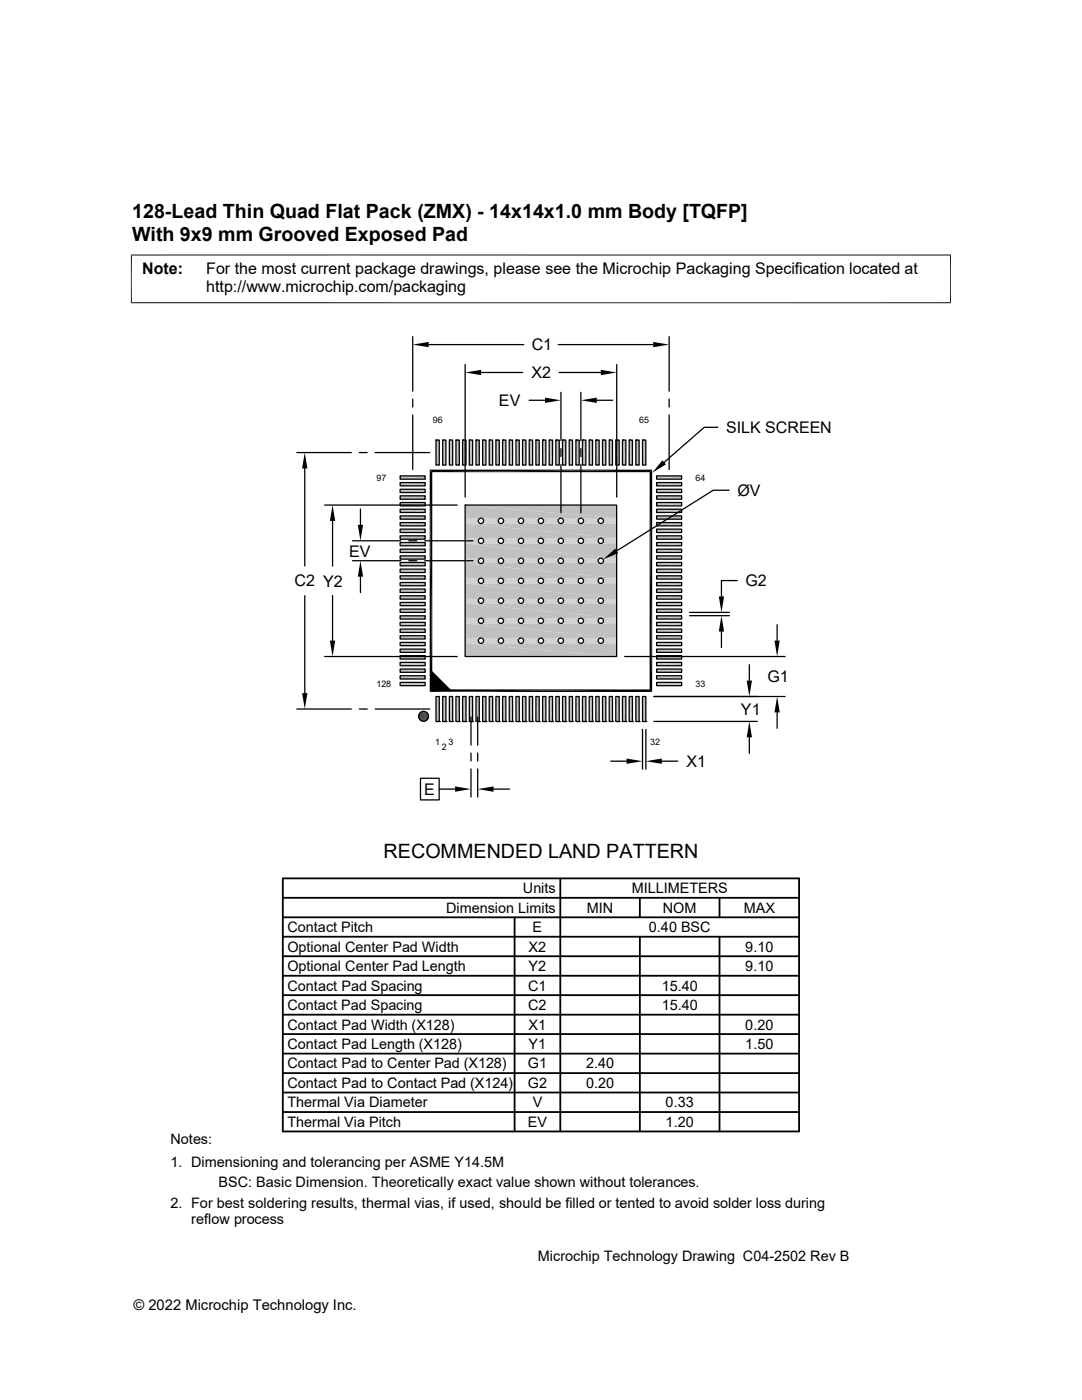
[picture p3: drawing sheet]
<svg xmlns="http://www.w3.org/2000/svg" width="216mm" height="279mm" viewBox="0 0 216 279" stroke-linecap="round" stroke-linejoin="round" font-family="sans-serif">
<g fill="#c0c0c0">
<path d="M92.8 100.8l30.2 2.6h-30.2z"/>
<path d="M92.8 100.8h30.2v2.6z"/>
</g>
<g fill="none" stroke="#c0c0c0" stroke-width=".2">
<path d="M92.8 103.4h3.1M92.8 103.5h2.8M92.8 103.6h2.8M92.8 103.7h2.7M92.8 103.8h2.7M92.8 103.9h2.6M92.8 104h2.6M92.8 104.1h2.7M92.8 104.2h2.7M92.8 104.3h2.8M92.8 104.4h2.8M92.8 104.4h2.9"/>
<path d="M92.8 104.5h3M92.8 104.5h3.1M95.8 103.4l-3 .1M96 104.5h3.9M96 103.4h3.9M96.1 103.4h3.7M96.1 104.5h3.7M96.2 104.4h3.5M96.3 104.4h3.3M96.3 103.5h3.3M96.4 104.3h3.1M96.4 103.6h3.1"/>
<path d="M96.4 103.7h3.1M96.4 104.2h3.1M96.5 104.1h2.9M96.5 103.8h2.9M96.5 104h2.9M96.5 103.9h2.9M100 104.5h3.9M100 103.4h3.9M100.1 103.4h3.7M100.1 104.5h3.7M100.2 104.4h3.5M100.3 104.4h3.3"/>
<path d="M100.3 103.5h3.3M100.4 103.6h3.1M100.4 104.3h3.1M100.4 104.2h3.1M100.4 103.7h3.1M100.5 104.1h2.9M100.5 103.8h2.9M100.5 103.9h2.9M100.5 104h2.9M104 104.5h3.9M104 103.4h3.9M104.1 103.4h3.7"/>
<path d="M104.1 104.5h3.7M104.2 104.4h3.5M104.3 104.4h3.3M104.3 103.5h3.3M104.4 103.6h3.1M104.4 104.3h3.1M104.4 104.2h3.1M104.4 103.7h3.1M104.5 104.1h2.9M104.5 103.8h2.9M104.5 104h2.9M104.5 103.9h2.9"/>
<path d="M108 104.5h3.9M108 103.4h3.9M108.1 103.4h3.7M108.1 104.5h3.7M108.2 104.4h3.5M108.3 104.4h3.3M108.3 103.5h3.3M108.3 103.6h3.2M108.3 104.3h3.2M108.4 104.2h3M108.4 103.7h3M108.4 104.1h3"/>
<path d="M108.4 103.8h3M108.5 104h2.9M108.5 103.9h2.9M112 103.4h3.8M112 104.5h3.8M112.1 104.5h3.7M112.1 103.4h3.7M112.2 104.4h3.5M112.2 103.5h3.4M112.2 104.4h3.4M112.3 104.3h3.2M112.3 103.6h3.2"/>
<path d="M112.4 104.2h3M112.4 103.7h3M112.4 104.1h3M112.4 103.8h3M112.5 103.9h2.9M112.5 104h2.9M116 103.4h3.8M116 104.5h3.8M116.1 104.5h3.6M116.1 103.4h3.6M116.1 104.4h3.6M116.2 103.5h3.4"/>
<path d="M116.2 104.4h3.4M116.3 104.3h3.2M116.3 103.6h3.2M116.4 104.2h3M116.4 103.7h3M116.4 104.1h3M116.4 103.8h3M116.4 104h3M116.4 103.9h3M120 103.4h3M120 104.5h3M120.1 104.4h2.9"/>
<path d="M120.2 103.5h2.8M120.2 104.4h2.8M120.3 104.3h2.7M120.3 103.6h2.7M120.4 104.2h2.6M120.4 103.7h2.6M120.4 104.1h2.6M120.4 103.8h2.6M120.4 103.9h2.6M120.4 104h2.6"/>
</g>
<g fill="#c0c0c0">
<path d="M92.8 104.5l30.2 2.9h-30.2z"/>
<path d="M92.8 104.5h30.2v2.9z"/>
</g>
<g fill="none" stroke="#c0c0c0" stroke-width=".2">
<path d="M92.8 107.5h2.9M92.8 107.5h2.8M92.8 107.6h2.8M92.8 107.7h2.7M92.8 107.8h2.7M92.8 107.9h2.6M92.8 108h2.6M92.8 108.1h2.7M92.8 108.2h2.7M92.8 108.3h2.8M92.8 108.4h2.9M92.8 108.4l3.1 .1"/>
<path d="M95.9 107.4h-3.1M96 108.5h3.9M96 107.4h3.9M96.2 108.4h3.5M96.2 107.5h3.5M96.3 108.3h3.3M96.3 107.5h3.3M96.4 108.3h3.1M96.4 107.6h3.1M96.4 107.7h3.1M96.4 108.2h3.1M96.5 108.1h2.9"/>
<path d="M96.5 107.8h2.9M96.5 108h2.9M96.5 107.9h2.9M100 108.5h3.9M100 107.4h3.9M100.2 108.4h3.5M100.2 107.5h3.5M100.3 108.3h3.3M100.3 107.5h3.3M100.4 107.6h3.1M100.4 108.3h3.1M100.4 108.2h3.1"/>
<path d="M100.4 107.7h3.1M100.5 108.1h2.9M100.5 107.8h2.9M100.5 107.9h2.9M100.5 108h2.9M104 108.5h3.9M104 107.4h3.9M104.2 108.4h3.5M104.2 107.5h3.5M104.3 108.3h3.3M104.3 107.5h3.3M104.4 107.6h3.1"/>
<path d="M104.4 108.3h3.1M104.4 108.2h3.1M104.4 107.7h3.1M104.5 108.1h2.9M104.5 107.8h2.9M104.5 108h2.9M104.5 107.9h2.9M108 108.5h3.9M108 107.4h3.9M108.2 108.4h3.5M108.2 107.5h3.5M108.3 108.3h3.3"/>
<path d="M108.3 107.5h3.3M108.3 107.6h3.2M108.3 108.3h3.2M108.4 108.2h3M108.4 107.7h3M108.4 108.1h3M108.4 107.8h3M108.5 108h2.9M108.5 107.9h2.9M112 107.4h3.8M112 108.5h3.8M112.2 108.4h3.5"/>
<path d="M112.2 107.5h3.5M112.2 107.5h3.4M112.2 108.3h3.4M112.3 108.3h3.2M112.3 107.6h3.2M112.4 108.2h3M112.4 107.7h3M112.4 108.1h3M112.4 107.8h3M112.5 107.9h2.9M112.5 108h2.9M116 107.4h3.8"/>
<path d="M116 108.5h3.8M116.1 108.4h3.6M116.1 107.5h3.6M116.2 107.5h3.4M116.2 108.3h3.4M116.3 108.3h3.2M116.3 107.6h3.2M116.4 108.2h3M116.4 107.7h3M116.4 108.1h3M116.4 107.8h3M116.4 108h3"/>
<path d="M116.4 107.9h3M120 107.4h3M120 108.5h3M120.1 108.4h2.9M120.1 107.5h2.9M120.2 107.5h2.8M120.2 108.3h2.8M120.3 108.3h2.7M120.3 107.6h2.7M120.4 108.2h2.6M120.4 107.7h2.6M120.4 108.1h2.6"/>
<path d="M120.4 107.8h2.6M120.4 107.9h2.6M120.4 108h2.6"/>
</g>
<g fill="#c0c0c0">
<path d="M92.8 108.5l30.2 2.9h-30.2z"/>
<path d="M92.8 108.5h30.2v2.9z"/>
</g>
<g fill="none" stroke="#c0c0c0" stroke-width=".2">
<path d="M92.8 111.5h2.9M92.8 111.5h2.8M92.8 111.6h2.8M92.8 111.7h2.7M92.8 111.8h2.7M92.8 111.9h2.6M92.8 112h2.6M92.8 112.1h2.7M92.8 112.2h2.7M92.8 112.2h2.8M92.8 112.3h2.8M92.8 112.4h2.9"/>
<path d="M92.8 112.4l3.1 .1M95.9 111.4h-3.1M96 112.5h3.9M96 111.4h3.9M96.2 112.4h3.5M96.2 111.5h3.5M96.3 112.3h3.3M96.3 111.5h3.3M96.4 112.2h3.1M96.4 111.6h3.1M96.4 111.7h3.1M96.5 112.1h2.9"/>
<path d="M96.5 111.8h2.9M96.5 112h2.9M96.5 111.9h2.9M100 112.5h3.9M100 111.4h3.9M100.2 112.4h3.5M100.2 111.5h3.5M100.3 112.3h3.3M100.3 111.5h3.3M100.4 111.6h3.1M100.4 112.2h3.1M100.4 111.7h3.1"/>
<path d="M100.5 112.1h2.9M100.5 111.8h2.9M100.5 111.9h2.9M100.5 112h2.9M104 112.5h3.9M104 111.4h3.9M104.2 112.4h3.5M104.2 111.5h3.5M104.3 112.3h3.3M104.3 111.5h3.3M104.4 111.6h3.1M104.4 112.2h3.1"/>
<path d="M104.4 111.7h3.1M104.5 112.1h2.9M104.5 111.8h2.9M104.5 112h2.9M104.5 111.9h2.9M108 112.5h3.9M108 111.4h3.9M108.2 112.4h3.5M108.2 111.5h3.5M108.3 112.3h3.3M108.3 111.5h3.3M108.3 111.6h3.2"/>
<path d="M108.3 112.2h3.2M108.4 112.2h3M108.4 111.7h3M108.4 112.1h3M108.4 111.8h3M108.5 112h2.9M108.5 111.9h2.9M112 111.4h3.8M112 112.5h3.8M112.2 112.4h3.5M112.2 111.5h3.5M112.2 111.5h3.4"/>
<path d="M112.2 112.3h3.4M112.3 112.2h3.2M112.3 111.6h3.2M112.4 112.2h3M112.4 111.7h3M112.4 112.1h3M112.4 111.8h3M112.5 111.9h2.9M112.5 112h2.9M116 111.4h3.8M116 112.5h3.8M116.1 112.4h3.6"/>
<path d="M116.1 111.5h3.6M116.2 111.5h3.4M116.2 112.3h3.4M116.3 112.2h3.2M116.3 111.6h3.2M116.4 112.2h3M116.4 111.7h3M116.4 112.1h3M116.4 111.8h3M116.4 112h3M116.4 111.9h3M120 111.4h3"/>
<path d="M120 112.5h3M120.1 112.4h2.9M120.1 111.5h2.9M120.2 111.5h2.8M120.2 112.3h2.8M120.3 112.2h2.7M120.3 111.6h2.7M120.4 112.2h2.6M120.4 111.7h2.6M120.4 112.1h2.6M120.4 111.8h2.6M120.4 111.9h2.6"/>
<path d="M120.4 112h2.6"/>
</g>
<g fill="#c0c0c0">
<path d="M92.8 112.5l30.2 2.9h-30.2z"/>
<path d="M92.8 112.5h30.2v2.9z"/>
</g>
<g fill="none" stroke="#c0c0c0" stroke-width=".2">
<path d="M92.8 115.4h2.9M92.8 115.5h2.8M92.8 115.6h2.8M92.8 115.7h2.7M92.8 115.8h2.7M92.8 115.9h2.6M92.8 116h2.6M92.8 116.1h2.7M92.8 116.2h2.7M92.8 116.2h2.8M92.8 116.3h2.8M92.8 116.4h2.9"/>
<path d="M92.8 116.4h3.1M95.9 115.4h-3.1M96 116.4h3.9M96 115.4h3.9M96.2 116.4h3.5M96.2 115.4h3.5M96.3 116.3h3.3M96.3 115.5h3.3M96.4 116.2h3.1M96.4 115.6h3.1M96.4 115.7h3.1M96.5 116.1h2.9"/>
<path d="M96.5 115.8h2.9M96.5 116h2.9M96.5 115.9h2.9M100 116.4h3.9M100 115.4h3.9M100.2 116.4h3.5M100.2 115.4h3.5M100.3 116.3h3.3M100.3 115.5h3.3M100.4 115.6h3.1M100.4 116.2h3.1M100.4 115.7h3.1"/>
<path d="M100.5 116.1h2.9M100.5 115.8h2.9M100.5 115.9h2.9M100.5 116h2.9M104 116.4h3.9M104 115.4h3.9M104.2 116.4h3.5M104.2 115.4h3.5M104.3 116.3h3.3M104.3 115.5h3.3M104.4 115.6h3.1M104.4 116.2h3.1"/>
<path d="M104.4 115.7h3.1M104.5 116.1h2.9M104.5 115.8h2.9M104.5 116h2.9M104.5 115.9h2.9M108 116.4h3.9M108 115.4h3.9M108.2 116.4h3.5M108.2 115.4h3.5M108.3 116.3h3.3M108.3 115.5h3.3M108.3 115.6h3.2"/>
<path d="M108.3 116.2h3.2M108.4 116.2h3M108.4 115.7h3M108.4 116.1h3M108.4 115.8h3M108.5 116h2.9M108.5 115.9h2.9M112 115.4h3.8M112 116.4h3.8M112.2 116.4h3.5M112.2 115.4h3.5M112.2 115.5h3.4"/>
<path d="M112.2 116.3h3.4M112.3 116.2h3.2M112.3 115.6h3.2M112.4 116.2h3M112.4 115.7h3M112.4 116.1h3M112.4 115.8h3M112.5 115.9h2.9M112.5 116h2.9M116 115.4h3.8M116 116.4h3.8M116.1 116.4h3.6"/>
<path d="M116.1 115.4h3.6M116.2 115.5h3.4M116.2 116.3h3.4M116.3 116.2h3.2M116.3 115.6h3.2M116.4 116.2h3M116.4 115.7h3M116.4 116.1h3M116.4 115.8h3M116.4 116h3M116.4 115.9h3M120 115.4h3"/>
<path d="M120 116.4h3M120.1 116.4h2.9M120.1 115.4h2.9M120.2 115.5h2.8M120.2 116.3h2.8M120.3 116.2h2.7M120.3 115.6h2.7M120.4 116.2h2.6M120.4 115.7h2.6M120.4 116.1h2.6M120.4 115.8h2.6M120.4 115.9h2.6"/>
<path d="M120.4 116h2.6"/>
</g>
<g fill="#c0c0c0">
<path d="M92.8 116.5l30.2 2.9h-30.2z"/>
<path d="M92.8 116.5h30.2v2.9z"/>
</g>
<g fill="none" stroke="#c0c0c0" stroke-width=".2">
<path d="M92.8 119.4h2.9M92.8 119.5h2.8M92.8 119.6h2.8M92.8 119.7h2.7M92.8 119.8h2.7M92.8 119.8h2.6M92.8 119.9h2.6M95.9 119.4h-3.1M96 119.4h3.9M96.2 119.4h3.5M96.3 119.5h3.3M96.4 119.6h3.1"/>
<path d="M96.4 119.7h3.1M96.5 119.8h2.9M96.5 119.9h2.9M100 119.4h3.9M100.2 119.4h3.5M100.3 119.5h3.3M100.4 119.6h3.1M100.4 119.7h3.1M100.5 119.8h2.9M100.5 119.9h2.9M104 119.4h3.9M104.2 119.4h3.5"/>
<path d="M104.3 119.5h3.3M104.4 119.6h3.1M104.4 119.7h3.1M104.5 119.8h2.9M104.5 119.9h2.9M108 119.4h3.9M108.2 119.4h3.5M108.3 119.5h3.3M108.3 119.6h3.2M108.4 119.7h3M108.4 119.8h3M108.5 119.9h2.9"/>
<path d="M108.5 119.8h2.9M112 119.4h3.8M112.2 119.4h3.5M112.2 119.5h3.4M112.3 119.6h3.2M112.4 119.7h3M112.4 119.8h3M112.5 119.8h2.9M112.5 119.9h2.9M116 119.4h3.8M116.1 119.4h3.6M116.2 119.5h3.4"/>
<path d="M116.3 119.6h3.2M116.4 119.7h3M116.4 119.8h3M116.4 119.9h3M120 119.4h3M120.1 119.4h2.9M120.2 119.5h2.8M120.3 119.6h2.7M120.4 119.7h2.6M120.4 119.8h2.6M120.4 119.9h2.6M92.8 120h2.7"/>
<path d="M92.8 120.1h2.7M92.8 120.2h2.8M92.8 120.3h2.8M92.8 120.4h2.9M92.8 120.4h3.1M96 120.4h3.9M96.2 120.4h3.5M96.3 120.3h3.3M96.4 120.2h3.1M96.4 120.1h3.1M96.5 120h2.9M100 120.4h3.9"/>
<path d="M100.2 120.4h3.5M100.3 120.3h3.3M100.4 120.2h3.1M100.4 120.1h3.1M100.5 120h2.9M104 120.4h3.9M104.2 120.4h3.5M104.3 120.3h3.3M104.4 120.2h3.1M104.4 120.1h3.1M104.5 120h2.9M108 120.4h3.9"/>
<path d="M108.2 120.4h3.5M108.3 120.3h3.3M108.3 120.2h3.2M108.4 120.1h3M108.4 120h3M112 120.4h3.8M112.2 120.4h3.5M112.2 120.3h3.4M112.3 120.2h3.2M112.4 120.1h3M112.4 120h3M116 120.4h3.8"/>
<path d="M116.1 120.4h3.6M116.2 120.3h3.4M116.3 120.2h3.2M116.4 120.1h3M116.4 120h3M120 120.4h3M120.1 120.4h2.9M120.2 120.3h2.8M120.3 120.2h2.7M120.4 120.1h2.6M120.4 120h2.6"/>
</g>
<g fill="#c0c0c0">
<path d="M92.8 120.4l30.2 2.9h-30.2z"/>
<path d="M92.8 120.4h30.2v2.9z"/>
</g>
<g fill="none" stroke="#c0c0c0" stroke-width=".2">
<path d="M92.8 123.4h2.9M92.8 123.5h2.8M92.8 123.6h2.7M92.8 123.7h2.7M92.8 123.8h2.6M92.8 123.9h2.6M92.8 124h2.7M92.8 124.1h2.7M92.8 124.2h2.8M92.8 124.3h2.8M92.8 124.3h2.9M92.8 124.4h3.1"/>
<path d="M95.9 123.3l-3.1 .1M96 124.4h3.9M96 123.3h3.9M96.2 124.3h3.5M96.2 123.4h3.5M96.3 124.3h3.3M96.3 123.5h3.3M96.4 124.2h3.1M96.4 123.5h3.1M96.4 123.6h3.1M96.4 124.1h3.1M96.5 124h2.9"/>
<path d="M96.5 123.7h2.9M96.5 123.9h2.9M96.5 123.8h2.9M100 124.4h3.9M100 123.3h3.9M100.2 124.3h3.5M100.2 123.4h3.5M100.3 124.3h3.3M100.3 123.5h3.3M100.4 123.5h3.1M100.4 124.2h3.1M100.4 124.1h3.1"/>
<path d="M100.4 123.6h3.1M100.5 124h2.9M100.5 123.7h2.9M100.5 123.8h2.9M100.5 123.9h2.9M104 124.4h3.9M104 123.3h3.9M104.2 124.3h3.5M104.2 123.4h3.5M104.3 124.3h3.3M104.3 123.5h3.3M104.4 123.5h3.1"/>
<path d="M104.4 124.2h3.1M104.4 124.1h3.1M104.4 123.6h3.1M104.5 124h2.9M104.5 123.7h2.9M104.5 123.9h2.9M104.5 123.8h2.9M108 124.4h3.9M108 123.3h3.9M108.2 124.3h3.5M108.2 123.4h3.5M108.3 124.3h3.3"/>
<path d="M108.3 123.5h3.3M108.3 123.5h3.2M108.3 124.2h3.2M108.4 124.1h3M108.4 123.6h3M108.4 124h3M108.4 123.7h3M108.5 123.9h2.9M108.5 123.8h2.9M112 123.3h3.8M112 124.4h3.8M112.2 124.3h3.5"/>
<path d="M112.2 123.4h3.5M112.2 123.5h3.4M112.2 124.3h3.4M112.3 124.2h3.2M112.3 123.5h3.2M112.4 124.1h3M112.4 123.6h3M112.4 124h3M112.4 123.7h3M112.5 123.8h2.9M112.5 123.9h2.9M116 123.3h3.8"/>
<path d="M116 124.4h3.8M116.1 124.3h3.6M116.1 123.4h3.6M116.2 123.5h3.4M116.2 124.3h3.4M116.3 124.2h3.2M116.3 123.5h3.2M116.4 124.1h3M116.4 123.6h3M116.4 124h3M116.4 123.7h3M116.4 123.9h3"/>
<path d="M116.4 123.8h3M120 123.3l3 .1M120 124.4h3M120.1 124.3h2.9M120.1 123.4h2.9M120.2 123.5h2.8M120.2 124.3h2.8M120.3 124.2h2.7M120.3 123.5h2.7M120.4 124.1h2.6M120.4 123.6h2.6M120.4 124h2.6"/>
<path d="M120.4 123.7h2.6M120.4 123.8h2.6M120.4 123.9h2.6"/>
</g>
<g fill="#c0c0c0">
<path d="M92.8 124.4l30.2 2.9h-30.2z"/>
<path d="M92.8 124.4h30.2v2.9z"/>
</g>
<g fill="none" stroke="#c0c0c0" stroke-width=".2">
<path d="M92.8 127.3h3.1M92.8 127.4h3M92.8 127.4h2.9M92.8 127.5h2.8M92.8 127.6h2.8M92.8 127.6h2.7M92.8 127.7h2.7M92.8 127.8h2.6M92.8 127.9h2.6M92.8 128h2.7M92.8 128.1h2.7M92.8 128.2h2.8"/>
<path d="M92.8 128.3h2.8M92.8 128.3l3 .1M92.8 128.4h3.1M96 128.4h3.9M96 127.3h3.9M96.1 127.4h3.7M96.1 128.4h3.7M96.2 127.4h3.5M96.3 128.3h3.3M96.3 127.5h3.3M96.4 128.2h3.1M96.4 127.6h3.1"/>
<path d="M96.4 128.1h3.1M96.5 128h2.9M96.5 127.7h2.9M96.5 127.9h2.9M96.5 127.8h2.9M100 128.4h3.9M100 127.3h3.9M100.1 127.4h3.7M100.1 128.4h3.7M100.2 127.4h3.5M100.3 128.3h3.3M100.3 127.5h3.3"/>
<path d="M100.4 127.6h3.1M100.4 128.2h3.1M100.4 128.1h3.1M100.5 128h2.9M100.5 127.7h2.9M100.5 127.8h2.9M100.5 127.9h2.9M104 128.4h3.9M104 127.3h3.9M104.1 127.4h3.7M104.1 128.4h3.7M104.2 127.4h3.5"/>
<path d="M104.3 128.3h3.3M104.3 127.5h3.3M104.4 127.6h3.1M104.4 128.2h3.1M104.4 128.1h3.1M104.5 128h2.9M104.5 127.7h2.9M104.5 127.9h2.9M104.5 127.8h2.9M108 128.4h3.9M108 127.3h3.9M108.1 127.4h3.7"/>
<path d="M108.1 128.4h3.7M108.2 127.4h3.5M108.3 128.3h3.3M108.3 127.5h3.3M108.3 127.6h3.2M108.3 128.2h3.2M108.4 128.1h3M108.4 127.6h3M108.4 128h3M108.4 127.7h3M108.5 127.9h2.9M108.5 127.8h2.9"/>
<path d="M112 127.3h3.8M112 128.4h3.8M112.1 128.4h3.7M112.1 127.4h3.7M112.2 127.4h3.5M112.2 127.5h3.4M112.2 128.3h3.4M112.3 128.2h3.2M112.3 127.6h3.2M112.4 128.1h3M112.4 127.6h3M112.4 128h3"/>
<path d="M112.4 127.7h3M112.5 127.8h2.9M112.5 127.9h2.9M116 127.3h3.8M116 128.4h3.8M116.1 128.4h3.6M116.1 127.4h3.6M116.2 127.5h3.4M116.2 128.3h3.4M116.3 128.2h3.2M116.3 127.6h3.2M116.4 128.1h3"/>
<path d="M116.4 127.6h3M116.4 128h3M116.4 127.7h3M116.4 127.9h3M116.4 127.8h3M120 127.3h3M120 128.4h3M120 127.4h3M120.1 127.4h2.9M120.2 127.5h2.8M120.2 128.3h2.8M120.3 128.2h2.7"/>
<path d="M120.3 127.6h2.7M120.4 128.1h2.6M120.4 127.6h2.6M120.4 128h2.6M120.4 127.7h2.6M120.4 127.8h2.6M120.4 127.9h2.6"/>
</g>
<g fill="#c0c0c0">
<path d="M92.8 128.4l30.2 2.6h-30.2z"/>
<path d="M92.8 128.4h30.2v2.6z"/>
<path d="M128.2 87.8l.7 5h-.7z"/>
<path d="M128.2 87.8h.7v5z"/>
<path d="M126.9 87.8l.6 5h-.6z"/>
<path d="M126.9 87.8h.6v5z"/>
<path d="M125.5 87.8l.7 5h-.7z"/>
<path d="M125.5 87.8h.7v5z"/>
<path d="M124.2 87.8l.7 5h-.7z"/>
<path d="M124.2 87.8h.7v5z"/>
<path d="M122.9 87.8l.6 5h-.6z"/>
<path d="M122.9 87.8h.6v5z"/>
<path d="M121.6 87.8l.6 5h-.6z"/>
<path d="M121.6 87.8h.6v5z"/>
<path d="M120.2 87.8l.7 5h-.7z"/>
<path d="M120.2 87.8h.7v5z"/>
<path d="M118.9 87.8l.6 5h-.6z"/>
<path d="M118.9 87.8h.6v5z"/>
<path d="M117.6 87.8l.6 5h-.6z"/>
<path d="M117.6 87.8h.6v5z"/>
<path d="M116.2 87.8l.7 5h-.7z"/>
<path d="M116.2 87.8h.7v5z"/>
<path d="M114.9 87.8l.7 5h-.7z"/>
<path d="M114.9 87.8h.7v5z"/>
<path d="M113.6 87.8l.6 5h-.6z"/>
<path d="M113.6 87.8h.6v5z"/>
<path d="M112.2 87.8l.7 5h-.7z"/>
<path d="M112.2 87.8h.7v5z"/>
<path d="M110.9 87.8l.7 5h-.7z"/>
<path d="M110.9 87.8h.7v5z"/>
<path d="M109.6 87.8l.7 5h-.7z"/>
<path d="M109.6 87.8h.7v5z"/>
<path d="M108.3 87.8l.6 5h-.6z"/>
<path d="M108.3 87.8h.6v5z"/>
<path d="M106.9 87.8l.7 5h-.7z"/>
<path d="M106.9 87.8h.7v5z"/>
<path d="M105.6 87.8l.7 5h-.7z"/>
<path d="M105.6 87.8h.7v5z"/>
<path d="M104.3 87.8l.6 5h-.6z"/>
<path d="M104.3 87.8h.6v5z"/>
<path d="M103 87.8l.6 5h-.6z"/>
<path d="M103 87.8h.6v5z"/>
<path d="M101.6 87.8l.7 5h-.7z"/>
<path d="M101.6 87.8h.7v5z"/>
<path d="M100.3 87.8l.6 5h-.6z"/>
<path d="M100.3 87.8h.6v5z"/>
<path d="M99 87.8l.6 5h-.6z"/>
<path d="M99 87.8h.6v5z"/>
<path d="M97.6 87.8l.7 5h-.7z"/>
<path d="M97.6 87.8h.7v5z"/>
<path d="M96.3 87.8l.7 5h-.7z"/>
<path d="M96.3 87.8h.7v5z"/>
<path d="M95 87.8l.6 5h-.6z"/>
<path d="M95 87.8h.6v5z"/>
<path d="M93.6 87.8l.7 5h-.7z"/>
<path d="M93.6 87.8h.7v5z"/>
<path d="M92.3 87.8l.7 5h-.7z"/>
<path d="M92.3 87.8h.7v5z"/>
<path d="M91 87.8l.7 5h-.7z"/>
<path d="M91 87.8h.7v5z"/>
<path d="M89.7 87.8l.6 5h-.6z"/>
<path d="M89.7 87.8h.6v5z"/>
<path d="M88.3 87.8l.7 5h-.7z"/>
<path d="M88.3 87.8h.7v5z"/>
<path d="M87 87.8l.7 5h-.7z"/>
<path d="M87 87.8h.7v5z"/>
<path d="M131 95l5 .6h-5z"/>
<path d="M131 95h5v.6z"/>
<path d="M79.8 95l5 .6h-5z"/>
<path d="M79.8 95h5v.6z"/>
<path d="M131 96.3l5 .7h-5z"/>
<path d="M131 96.3h5v.7z"/>
<path d="M79.8 96.3l5 .7h-5z"/>
<path d="M79.8 96.3h5v.7z"/>
<path d="M131 97.6l5 .7h-5z"/>
<path d="M131 97.6h5v.7z"/>
<path d="M79.8 97.6l5 .7h-5z"/>
<path d="M79.8 97.6h5v.7z"/>
<path d="M131 99l5 .6h-5z"/>
<path d="M131 99h5v.6z"/>
<path d="M79.8 99l5 .6h-5z"/>
<path d="M79.8 99h5v.6z"/>
<path d="M131 100.3l5 .7h-5z"/>
<path d="M131 100.3h5v.7z"/>
<path d="M79.8 100.3l5 .7h-5z"/>
<path d="M79.8 100.3h5v.7z"/>
<path d="M131 101.6l5 .7h-5z"/>
<path d="M131 101.6h5v.7z"/>
<path d="M79.8 101.6l5 .7h-5z"/>
<path d="M79.8 101.6h5v.7z"/>
<path d="M131 103l5 .6h-5z"/>
<path d="M131 103h5v.6z"/>
<path d="M79.8 103l5 .6h-5z"/>
<path d="M79.8 103h5v.6z"/>
<path d="M131 104.3l5 .6h-5z"/>
<path d="M131 104.3h5v.6z"/>
<path d="M79.8 104.3l5 .6h-5z"/>
<path d="M79.8 104.3h5v.6z"/>
<path d="M131 105.6l5 .7h-5z"/>
<path d="M131 105.6h5v.7z"/>
<path d="M79.8 105.6l5 .7h-5z"/>
<path d="M79.8 105.6h5v.7z"/>
<path d="M131 106.9l5 .7h-5z"/>
<path d="M131 106.9h5v.7z"/>
<path d="M79.8 106.9l5 .7h-5z"/>
<path d="M79.8 106.9h5v.7z"/>
<path d="M131 108.3l5 .6h-5z"/>
<path d="M131 108.3h5v.6z"/>
<path d="M79.8 108.3l5 .6h-5z"/>
<path d="M79.8 108.3h5v.6z"/>
<path d="M131 109.6l5 .7h-5z"/>
<path d="M131 109.6h5v.7z"/>
<path d="M79.8 109.6l5 .7h-5z"/>
<path d="M79.8 109.6h5v.7z"/>
<path d="M131 110.9l5 .7h-5z"/>
<path d="M131 110.9h5v.7z"/>
<path d="M79.8 110.9l5 .7h-5z"/>
<path d="M79.8 110.9h5v.7z"/>
<path d="M131 112.2l5 .7h-5z"/>
<path d="M131 112.2h5v.7z"/>
<path d="M79.8 112.2l5 .7h-5z"/>
<path d="M79.8 112.2h5v.7z"/>
<path d="M131 113.6l5 .7h-5z"/>
<path d="M131 113.6h5v.7z"/>
<path d="M79.8 113.6l5 .7h-5z"/>
<path d="M79.8 113.6h5v.7z"/>
<path d="M131 114.9l5 .7h-5z"/>
<path d="M131 114.9h5v.7z"/>
<path d="M79.8 114.9l5 .7h-5z"/>
<path d="M79.8 114.9h5v.7z"/>
<path d="M131 116.2l5 .7h-5z"/>
<path d="M131 116.2h5v.7z"/>
<path d="M79.8 116.2l5 .7h-5z"/>
<path d="M79.8 116.2h5v.7z"/>
<path d="M131 117.6l5 .6h-5z"/>
<path d="M131 117.6h5v.6z"/>
<path d="M79.8 117.6l5 .6h-5z"/>
<path d="M79.8 117.6h5v.6z"/>
<path d="M131 118.9l5 .7h-5z"/>
<path d="M131 118.9h5v.7z"/>
<path d="M79.8 118.9l5 .7h-5z"/>
<path d="M79.8 118.9h5v.7z"/>
<path d="M131 120.2l5 .7h-5z"/>
<path d="M131 120.2h5v.7z"/>
<path d="M79.8 120.2l5 .7h-5z"/>
<path d="M79.8 120.2h5v.7z"/>
<path d="M131 121.6l5 .6h-5z"/>
<path d="M131 121.6h5v.6z"/>
<path d="M79.8 121.6l5 .6h-5z"/>
<path d="M79.8 121.6h5v.6z"/>
<path d="M131 122.9l5 .6h-5z"/>
<path d="M131 122.9h5v.6z"/>
<path d="M79.8 122.9l5 .6h-5z"/>
<path d="M79.8 122.9h5v.6z"/>
<path d="M131 124.2l5 .7h-5z"/>
<path d="M131 124.2h5v.7z"/>
<path d="M79.8 124.2l5 .7h-5z"/>
<path d="M79.8 124.2h5v.7z"/>
<path d="M131 125.5l5 .7h-5z"/>
<path d="M131 125.5h5v.7z"/>
<path d="M79.8 125.5l5 .7h-5z"/>
<path d="M79.8 125.5h5v.7z"/>
<path d="M131 126.9l5 .6h-5z"/>
<path d="M131 126.9h5v.6z"/>
<path d="M79.8 126.9l5 .6h-5z"/>
<path d="M79.8 126.9h5v.6z"/>
<path d="M131 128.2l5 .7h-5z"/>
<path d="M131 128.2h5v.7z"/>
<path d="M79.8 128.2l5 .7h-5z"/>
<path d="M79.8 128.2h5v.7z"/>
<path d="M131 129.5l5 .7h-5z"/>
<path d="M131 129.5h5v.7z"/>
<path d="M79.8 129.5l5 .7h-5z"/>
<path d="M79.8 129.5h5v.7z"/>
<path d="M131 130.9l5 .6h-5z"/>
<path d="M131 130.9h5v.6z"/>
<path d="M79.8 130.9l5 .6h-5z"/>
<path d="M79.8 130.9h5v.6z"/>
<path d="M131 132.2l5 .7h-5z"/>
<path d="M131 132.2h5v.7z"/>
<path d="M79.8 132.2l5 .7h-5z"/>
<path d="M79.8 132.2h5v.7z"/>
<path d="M131 133.5l5 .7h-5z"/>
<path d="M131 133.5h5v.7z"/>
<path d="M79.8 133.5l5 .7h-5z"/>
<path d="M79.8 133.5h5v.7z"/>
<path d="M131 134.9l5 .6h-5z"/>
<path d="M131 134.9h5v.6z"/>
<path d="M79.8 134.9l5 .6h-5z"/>
<path d="M79.8 134.9h5v.6z"/>
<path d="M131 136.2l5 .6h-5z"/>
<path d="M131 136.2h5v.6z"/>
<path d="M79.8 136.2l5 .6h-5z"/>
<path d="M79.8 136.2h5v.6z"/>
<path d="M128.2 139l.7 5h-.7z"/>
<path d="M128.2 139h.7v5z"/>
<path d="M126.9 139l.6 5h-.6z"/>
<path d="M126.9 139h.6v5z"/>
<path d="M125.5 139l.7 5h-.7z"/>
<path d="M125.5 139h.7v5z"/>
<path d="M124.2 139l.7 5h-.7z"/>
<path d="M124.2 139h.7v5z"/>
<path d="M122.9 139l.6 5h-.6z"/>
<path d="M122.9 139h.6v5z"/>
<path d="M121.6 139l.6 5h-.6z"/>
<path d="M121.6 139h.6v5z"/>
<path d="M120.2 139l.7 5h-.7z"/>
<path d="M120.2 139h.7v5z"/>
<path d="M118.9 139l.6 5h-.6z"/>
<path d="M118.9 139h.6v5z"/>
<path d="M117.6 139l.6 5h-.6z"/>
<path d="M117.6 139h.6v5z"/>
<path d="M116.2 139l.7 5h-.7z"/>
<path d="M116.2 139h.7v5z"/>
<path d="M114.9 139l.7 5h-.7z"/>
<path d="M114.9 139h.7v5z"/>
<path d="M113.6 139l.6 5h-.6z"/>
<path d="M113.6 139h.6v5z"/>
<path d="M112.2 139l.7 5h-.7z"/>
<path d="M112.2 139h.7v5z"/>
<path d="M110.9 139l.7 5h-.7z"/>
<path d="M110.9 139h.7v5z"/>
<path d="M109.6 139l.7 5h-.7z"/>
<path d="M109.6 139h.7v5z"/>
<path d="M108.3 139l.6 5h-.6z"/>
<path d="M108.3 139h.6v5z"/>
<path d="M106.9 139l.7 5h-.7z"/>
<path d="M106.9 139h.7v5z"/>
<path d="M105.6 139l.7 5h-.7z"/>
<path d="M105.6 139h.7v5z"/>
<path d="M104.3 139l.6 5h-.6z"/>
<path d="M104.3 139h.6v5z"/>
<path d="M103 139l.6 5h-.6z"/>
<path d="M103 139h.6v5z"/>
<path d="M101.6 139l.7 5h-.7z"/>
<path d="M101.6 139h.7v5z"/>
<path d="M100.3 139l.6 5h-.6z"/>
<path d="M100.3 139h.6v5z"/>
<path d="M99 139l.6 5h-.6z"/>
<path d="M99 139h.6v5z"/>
<path d="M97.6 139l.7 5h-.7z"/>
<path d="M97.6 139h.7v5z"/>
<path d="M96.3 139l.7 5h-.7z"/>
<path d="M96.3 139h.7v5z"/>
<path d="M95 139l.6 5h-.6z"/>
<path d="M95 139h.6v5z"/>
<path d="M93.6 139l.7 5h-.7z"/>
<path d="M93.6 139h.7v5z"/>
<path d="M92.3 139l.7 5h-.7z"/>
<path d="M92.3 139h.7v5z"/>
<path d="M91 139l.7 5h-.7z"/>
<path d="M91 139h.7v5z"/>
<path d="M89.7 139l.6 5h-.6z"/>
<path d="M89.7 139h.6v5z"/>
<path d="M88.3 139l.7 5h-.7z"/>
<path d="M88.3 139h.7v5z"/>
<path d="M87 139l.7 5h-.7z"/>
<path d="M87 139h.7v5z"/>
</g>
<g fill="none" stroke="#000" stroke-width=".25">
<path d="M82.4 67.2v10.9M82.4 79.7v1.5M85.5 68.8h19M92.8 72.7v26.5M96 74.3h8.3M105.6 79.9h3.2M111.4 68.8h18.9M111.6 74.3h8.3M111.9 78.3v9.6M115.9 78.3v9.6M119.1 79.9h3.2M123.1 72.7v26.5"/>
<path d="M133.5 67.2v10.9M133.5 79.7v1.5M59.2 90.3h10.9M60.8 93.5v19.4M71.7 90.3h1.6M74.9 90.3h10.8M79.8 99h5v.6h-5zM79.8 97.6h5v.7h-5zM79.8 96.3h5v.7h-5zM79.8 95h5v.6h-5zM82.4 82.8v10.9M87 87.8h.7v5h-.7z"/>
<path d="M87 87.8h.1M88.3 87.8h.7v5h-.7zM88.3 87.8h.1M89.7 87.8h.6v5h-.6zM89.7 87.8h.1M91 87.8h.7v5h-.7zM91 87.8h.1M92.3 87.8h.7v5h-.7zM92.3 87.8h.1M93.6 87.8h.7v5h-.7zM93.6 87.8h.1M95 87.8h.6v5h-.6z"/>
<path d="M95 87.8h.1M96.3 87.8h.7v5h-.7zM96.3 87.8h.1M97.6 87.8h.7v5h-.7zM97.6 87.8h.1M99 87.8h.6v5h-.6zM99 87.8h.1M100.3 87.8h.6v5h-.6zM100.3 87.8h.1M101.6 87.8h.7v5h-.7zM101.6 87.8h.1M103 87.8h.6v5h-.6z"/>
<path d="M103 87.8h.1M104.3 87.8h.6v5h-.6zM104.3 87.8h.1M105.6 87.8h.7v5h-.7zM105.6 87.8h.1M106.9 87.8h.7v5h-.7zM106.9 87.8h.1M108.3 87.8h.6v5h-.6zM108.3 87.8h.1M109.6 87.8h.7v5h-.7zM109.6 87.8h.1M110.9 87.8h.7v5h-.7z"/>
<path d="M110.9 87.8h.1M111.9 89.5v1.6M111.9 92.7v9.7M112.2 87.8h.7v5h-.7zM112.2 87.8h.1M113.6 87.8h.6v5h-.6zM113.6 87.8h.1M114.9 87.8h.7v5h-.7zM114.9 87.8h.1M115.9 89.5v1.6M115.9 92.7v9.7M116.2 87.8h.7v5h-.7z"/>
<path d="M116.2 87.8h.1M117.6 87.8h.6v5h-.6zM117.6 87.8h.1M118.9 87.8h.6v5h-.6zM118.9 87.8h.1M120.2 87.8h.7v5h-.7zM120.2 87.8h.1M121.6 87.8h.6v5h-.6zM121.6 87.8h.1M122.9 87.8h.6v5h-.6zM122.9 87.8h.1M124.2 87.8h.7v5h-.7z"/>
<path d="M124.2 87.8h.1M125.5 87.8h.7v5h-.7zM125.5 87.8h.1M126.9 87.8h.6v5h-.6zM126.9 87.8h.1M128.2 87.8h.7v5h-.7zM128.2 87.8h.1M131 95h5v.6h-5zM131 96.3h5v.7h-5zM131 97.6h5v.7h-5zM131 99h5v.6h-5zM133.5 82.8v10.9"/>
<path d="M143.2 85.3h-2.7l-8 7M145.5 97.8h-3.2l-19.2 12.1M60.8 118.9v19.4M64.8 100.8h26.4M66.4 104v9M66.4 118.8v9M70.3 107.9h9.7M70.3 111.9h9.7M71.9 101.6v3.2M71.9 115.1v3.2M79.8 118.9h5v.7h-5zM79.8 117.6h5v.6h-5z"/>
<path d="M79.8 116.2h5v.7h-5zM79.8 114.9h5v.7h-5zM79.8 113.6h5v.7h-5zM79.8 112.2h5v.7h-5zM79.8 110.9h5v.7h-5zM79.8 109.6h5v.7h-5zM79.8 108.3h5v.6h-5zM79.8 106.9h5v.7h-5zM79.8 105.6h5v.7h-5zM79.8 104.3h5v.6h-5zM79.8 103h5v.6h-5zM79.8 101.6h5v.7h-5z"/>
<path d="M79.8 100.3h5v.7h-5zM81.6 107.9h1.6M81.6 111.9h1.6M84.8 107.9h9.6M84.8 111.9h9.6M92.8 100.8h30.2v30.2h-30.2zM92.8 100.8h.1M131 100.3h5v.7h-5zM131 101.6h5v.7h-5zM131 103h5v.6h-5zM131 104.3h5v.6h-5zM131 105.6h5v.7h-5z"/>
<path d="M131 106.9h5v.7h-5zM131 108.3h5v.6h-5zM131 109.6h5v.7h-5zM131 110.9h5v.7h-5zM131 112.2h5v.7h-5zM131 113.6h5v.7h-5zM131 114.9h5v.7h-5zM131 116.2h5v.7h-5zM131 117.6h5v.6h-5zM131 118.9h5v.7h-5zM147.1 115.9h-3.1v3.1M64.8 131h26.4"/>
<path d="M79.8 136.2h5v.6h-5zM79.8 134.9h5v.6h-5zM79.8 133.5h5v.7h-5zM79.8 132.2h5v.7h-5zM79.8 130.9h5v.6h-5zM79.8 129.5h5v.7h-5zM79.8 128.2h5v.7h-5zM79.8 126.9h5v.6h-5zM79.8 125.5h5v.7h-5zM79.8 124.2h5v.7h-5zM79.8 122.9h5v.6h-5zM79.8 121.6h5v.6h-5z"/>
<path d="M79.8 120.2h5v.7h-5zM86 133.9l4 3.9M87 139h.7v5h-.7zM88.3 139h.7v5h-.7zM89.7 139h.6v5h-.6zM91 139h.7v5h-.7zM92.3 139h.7v5h-.7zM93.6 139h.7v5h-.7zM95 139h.6v5h-.6zM96.3 139h.7v5h-.7zM97.6 139h.7v5h-.7zM99 139h.6v5h-.6z"/>
<path d="M100.3 139h.6v5h-.6zM101.6 139h.7v5h-.7zM103 139h.6v5h-.6zM104.3 139h.6v5h-.6zM105.6 139h.7v5h-.7zM106.9 139h.7v5h-.7zM108.3 139h.6v5h-.6zM109.6 139h.7v5h-.7zM110.9 139h.7v5h-.7zM112.2 139h.7v5h-.7zM113.6 139h.6v5h-.6zM114.9 139h.7v5h-.7z"/>
<path d="M116.2 139h.7v5h-.7zM117.6 139h.6v5h-.6zM118.9 139h.6v5h-.6zM120.2 139h.7v5h-.7zM121.6 139h.6v5h-.6zM122.9 139h.6v5h-.6zM124.2 139h.7v5h-.7zM124.7 131h32M125.5 139h.7v5h-.7zM126.9 139h.6v5h-.6zM128.2 139h.7v5h-.7zM130.5 139h26.2"/>
<path d="M131 120.2h5v.7h-5zM131 121.6h5v.6h-5zM131 122.9h5v.6h-5zM131 124.2h5v.7h-5zM131 125.5h5v.7h-5zM131 126.9h5v.6h-5zM131 128.2h5v.7h-5zM131 129.5h5v.7h-5zM131 130.9h5v.6h-5zM131 132.2h5v.7h-5zM131 133.5h5v.7h-5zM131 134.9h5v.6h-5z"/>
<path d="M131 136.2h5v.6h-5zM137.6 122.9h7.9M137.6 122.2h7.9M144 126v3.2M149.5 132.7v3.1M155.1 124.7v3.1M59.2 141.5h10.9M71.7 141.5h1.6M74.9 141.5h10.8M83.9 155.3h3.7v4.3h-3.7zM87.6 157.5h3.2M87.7 144h.1"/>
<path d="M89 144h.1M90.3 144h.1M91.7 144h.1M93 144h.1M94 143.1v5.6M94 150.3v1.6M94 153.5v5.6M94.3 144h.1M95.3 143.1v5.6M95.3 150.3v1.6M95.3 153.5v5.6M95.6 144h.1"/>
<path d="M97 144h.1M98.3 144h.1M98.5 157.5h3.2M99.6 144h.1M100.9 144h.1M102.3 144h.1M103.6 144h.1M104.9 144h.1M106.3 144h.1M107.6 144h.1M108.9 144h.1M110.3 144h.1"/>
<path d="M111.6 144h.1M112.9 144h.1M114.2 144h.1M115.6 144h.1M116.9 144h.1M118.2 144h.1M119.5 144h.1M120.9 144h.1M121.9 151.9h3.1M122.2 144h.1M123.5 144h.1M124.9 144h.1"/>
<path d="M126.2 144h.1M127.5 144h.1M128.2 145.6v7.9M128.9 144h.1M128.9 145.6v7.9M130.5 144h20.6M132.1 151.9h3.1M149.5 147.2v3.1M155.1 142.2v3.2"/>
<circle cx="96" cy="107.9" r=".53"/>
<circle cx="96" cy="111.9" r=".53"/>
<circle cx="96" cy="119.9" r=".53"/>
<circle cx="96" cy="115.9" r=".53"/>
<circle cx="96" cy="103.9" r=".53"/>
<circle cx="99.9" cy="107.9" r=".53"/>
<circle cx="99.9" cy="111.9" r=".53"/>
<circle cx="99.9" cy="119.9" r=".53"/>
<circle cx="99.9" cy="115.9" r=".53"/>
<circle cx="99.9" cy="103.9" r=".53"/>
<circle cx="104" cy="115.9" r=".53"/>
<circle cx="104" cy="119.9" r=".53"/>
<circle cx="104" cy="107.9" r=".53"/>
<circle cx="104" cy="111.9" r=".53"/>
<circle cx="104" cy="103.9" r=".53"/>
<circle cx="107.9" cy="107.9" r=".53"/>
<circle cx="107.9" cy="119.9" r=".53"/>
<circle cx="107.9" cy="115.9" r=".53"/>
<circle cx="107.9" cy="111.9" r=".53"/>
<circle cx="107.9" cy="103.9" r=".53"/>
<circle cx="111.9" cy="115.9" r=".53"/>
<circle cx="111.9" cy="119.9" r=".53"/>
<circle cx="111.9" cy="107.9" r=".53"/>
<circle cx="111.9" cy="111.9" r=".53"/>
<circle cx="111.9" cy="103.9" r=".53"/>
<circle cx="115.9" cy="119.9" r=".53"/>
<circle cx="115.9" cy="103.9" r=".53"/>
<circle cx="115.9" cy="111.9" r=".53"/>
<circle cx="115.9" cy="115.9" r=".53"/>
<circle cx="115.9" cy="107.9" r=".53"/>
<circle cx="119.9" cy="115.9" r=".53"/>
<circle cx="119.9" cy="107.9" r=".53"/>
<circle cx="119.9" cy="111.9" r=".53"/>
<circle cx="119.9" cy="119.9" r=".53"/>
<circle cx="119.9" cy="103.9" r=".53"/>
<circle cx="96" cy="123.9" r=".53"/>
<circle cx="96" cy="127.9" r=".53"/>
<circle cx="99.9" cy="127.9" r=".53"/>
<circle cx="99.9" cy="123.9" r=".53"/>
<circle cx="104" cy="127.9" r=".53"/>
<circle cx="104" cy="123.9" r=".53"/>
<circle cx="107.9" cy="123.9" r=".53"/>
<circle cx="107.9" cy="127.9" r=".53"/>
<circle cx="111.9" cy="127.9" r=".53"/>
<circle cx="111.9" cy="123.9" r=".53"/>
<circle cx="115.9" cy="127.9" r=".53"/>
<circle cx="115.9" cy="123.9" r=".53"/>
<circle cx="119.9" cy="123.9" r=".53"/>
<circle cx="119.9" cy="127.9" r=".53"/>
<circle cx="84.5" cy="143" r=".99"/>
</g>
<g fill="none" stroke="#000" stroke-width=".36">
<path d="M56.4 179.2h103M56.4 175.3h103v50.5h-103zM111.8 175.3v50.5M127.7 179.2v3.9M143.6 179.2v3.9M56.4 183.1h103M56.4 190.8h103M56.4 186.9h103M56.4 194.7h103M56.4 198.6h103M102.7 183.1v42.7M127.7 186.9v38.9"/>
<path d="M143.6 186.9v38.9M56.4 202.5h103M56.4 206.4h103M56.4 218h103M56.4 210.3h103M56.4 214.2h103M56.4 221.9h103"/>
</g>
<path d="M26.1 50.9h163.7M26.2 50.8v9.7M189.7 50.8v9.7M26.1 60.4h163.7M83.5 142.8h2M83.5 142.9h2M83.5 143h2M83.5 143.1h2" fill="none" stroke="#000" stroke-width=".2"/>
<g fill="#000">
<path d="M82.4 68.8l3.1-.6v1.1zM92.8 74.3l3.2-.5v1.1zM108.8 79.4l3.1 .5-3.1 .5zM115.9 79.9l3.2-.5v1zM119.9 73.8l3.2 .5-3.2 .6zM130.3 68.2l3.2 .6-3.2 .5zM60.8 90.3l.5 3.2h-1zM85.7 93.7l.6 43.9-.6 .5zM85.7 93.7l.6 .5v43.4zM86.3 94.2l43.8-.5-.5 .5zM85.7 93.7h44.4l-43.8 .5zM132.2 91.9l.7 .8-2.8 1.7z"/>
<path d="M66.4 100.8l.5 3.2h-1.1zM71.4 104.8h1.1l-.6 3.1zM71.9 111.9l.6 3.2h-1.1zM120.4 111.6l2.4-2.1 .5 .9zM143.4 119h1.1l-.5 3.2zM60.3 138.3h1l-.5 3.2zM65.8 127.8h1.1l-.5 3.2zM85.7 138.1l43.9-.5 .5 .5zM86 133.9l4 3.9h-4zM85.7 138.1l.6-.5h43.3zM129.6 94.2l.5 43.9-.5-.5zM130.1 93.7v44.4l-.5-43.9z"/>
<path d="M144 122.9l.5 3.1h-1.1zM149 135.8h1.1l-.6 3.2zM154.5 127.8h1.1l-.5 3.2zM83.5 143.2l2 .1h-2zM83.5 143.2h2v.1zM83.5 142.7l2 .1zM83.5 143.3h2zM83.6 142.6l1.9 .1zM83.6 143.3l1.8 .1zM83.6 143.3h1.9zM83.6 142.5l1.9 .1h-1.9zM83.6 142.5h1.8l.1 .1z"/>
<path d="M83.6 143.4l1.8 .1zM83.6 143.4h1.8zM83.7 142.4l1.7 .1zM83.7 143.5l1.6 .1zM83.7 143.5h1.7zM83.7 142.3l1.7 .1zM83.7 143.6l1.6 .1zM83.7 143.6h1.6zM83.8 142.3h1.5h-1.6zM83.8 142.3h1.5zM83.8 143.7h1.4zM83.8 143.7h1.5z"/>
<path d="M83.9 142.2l1.4 .1zM83.9 143.7l1.2 .1zM83.9 143.7h1.3zM83.9 142.2h1.3zM83.9 142.1l1.3 .1zM83.9 143.8h1.1zM83.9 143.8h1.2zM83.9 142.1h1.2zM84 142.1h1.1zM84 143.8l.9 .1zM84 143.8h1zM84 142.1h1z"/>
<path d="M84.1 142l.9 .1zM84.1 143.9h.7zM84.1 143.9h.8zM84.1 142h.8zM84.2 142h.7zM84.2 143.9l.6 .1zM84.2 143.9h.6zM84.2 142h.6zM84.3 142h.5zM84.3 144h.3zM84.3 144h.5zM84.4 142h.4z"/>
<path d="M84.4 144h.2zM84.4 142h.2zM90.8 157l3.2 .5-3.2 .5zM95.3 157.5l3.2-.5v1zM125 151.4l3.2 .5-3.2 .5zM128.9 151.9l3.2-.5v1zM149.5 144l.6 3.2h-1.1zM155.1 139l.5 3.2h-1.1z"/>
</g>
<g font-size="3.9">
<text x="26.4" y="43.5">128-Lead Thin Quad Flat Pack (ZMX) - 14x14x1.0 mm Body [TQFP]</text>
<text x="26.4" y="48.1">With 9x9 mm Grooved Exposed Pad</text>
<text x="76.5" y="171.2">RECOMMENDED LAND PATTERN</text>
</g>
<g font-size="3.2">
<text x="28.4" y="54.7">Note:</text>
<text x="41.1" y="58.3">http://www.microchip.com/packaging</text>
<text x="41.1" y="54.7">For the most current package drawings, please see the Microchip Packaging Specification located at</text>
<text x="106.1" y="69.9">C1</text>
<text x="106.1" y="75.5">X2</text>
<text x="99.6" y="81">EV</text>
<text x="144.9" y="86.4">SILK SCREEN</text>
<text x="147.2" y="98.9">ØV</text>
<text x="69.7" y="111.1">EV</text>
<text x="58.8" y="117">C2 Y2</text>
<text x="148.7" y="117">G2</text>
<text x="153.1" y="136.1">G1</text>
<text x="147.8" y="142.6">Y1</text>
<text x="137" y="153.1">X1</text>
<text x="84.7" y="158.6">E</text>
</g>
<g font-size="2.9">
<text x="104.3" y="178.3">Units</text>
<text x="126" y="178.3">MILLIMETERS</text>
<text x="89" y="182.2">Dimension Limits</text>
<text x="117.1" y="182.2">MIN</text>
<text x="132.3" y="182.2">NOM</text>
<text x="148.4" y="182.2">MAX</text>
<text x="57.3" y="189.9">Optional Center Pad Width</text>
<text x="57.3" y="186">Contact Pitch</text>
<text x="105.5" y="189.9">X2</text>
<text x="106.3" y="186">E</text>
<text x="129.5" y="186">0.40 BSC</text>
<text x="148.7" y="189.9">9.10</text>
<text x="57.3" y="193.8">Optional Center Pad Length</text>
<text x="57.3" y="197.7">Contact Pad Spacing</text>
<text x="105.4" y="197.7">C1</text>
<text x="105.5" y="193.8">Y2</text>
<text x="132" y="197.7">15.40</text>
<text x="148.7" y="193.8">9.10</text>
<text x="57.3" y="201.6">Contact Pad Spacing</text>
<text x="105.4" y="201.6">C2</text>
<text x="132" y="201.6">15.40</text>
<text x="57.3" y="209.4">Contact Pad Length (X128)</text>
<text x="57.3" y="205.5">Contact Pad Width (X128)</text>
<text x="105.5" y="209.4">Y1</text>
<text x="105.5" y="205.5">X1</text>
<text x="148.7" y="209.4">1.50</text>
<text x="148.7" y="205.5">0.20</text>
<text x="57.3" y="213.2">Contact Pad to Center Pad (X128)</text>
<text x="105.3" y="213.2">G1</text>
<text x="116.9" y="213.2">2.40</text>
<text x="57.3" y="217.1">Contact Pad to Contact Pad (X124)</text>
<text x="57.3" y="221">Thermal Via Diameter</text>
<text x="105.3" y="217.1">G2</text>
<text x="106.3" y="221">V</text>
<text x="116.9" y="217.1">0.20</text>
<text x="132.8" y="221">0.33</text>
<text x="57.3" y="224.9">Thermal Via Pitch</text>
<text x="105.3" y="224.9">EV</text>
<text x="132.8" y="224.9">1.20</text>
<text x="34" y="228.3">Notes:</text>
<text x="34" y="232.9">1. Dimensioning and tolerancing per ASME Y14.5M</text>
<text x="43.6" y="237">BSC: Basic Dimension. Theoretically exact value shown without tolerances.</text>
<text x="34" y="241">2. For best soldering results, thermal vias, if used, should be filled or tented to avoid solder loss during</text>
<text x="38.1" y="244.3">reflow process</text>
<text x="107.3" y="251.7">Microchip Technology Drawing C04-2502 Rev B</text>
<text x="26.6" y="261.3">© 2022 Microchip Technology Inc.</text>
</g>
<g font-size="1.8">
<text x="86.4" y="84.3">96</text>
<text x="127.6" y="84.3">65</text>
<text x="75.1" y="95.9">97</text>
<text x="138.8" y="95.9">64</text>
<text x="75.1" y="137.1">128</text>
<text x="138.8" y="137.1">33</text>
<text x="86.8" y="148.7">1</text>
<text x="88.2" y="149.7">2</text>
<text x="89.5" y="148.7">3</text>
<text x="129.8" y="148.7">32</text>
</g>
</svg>
